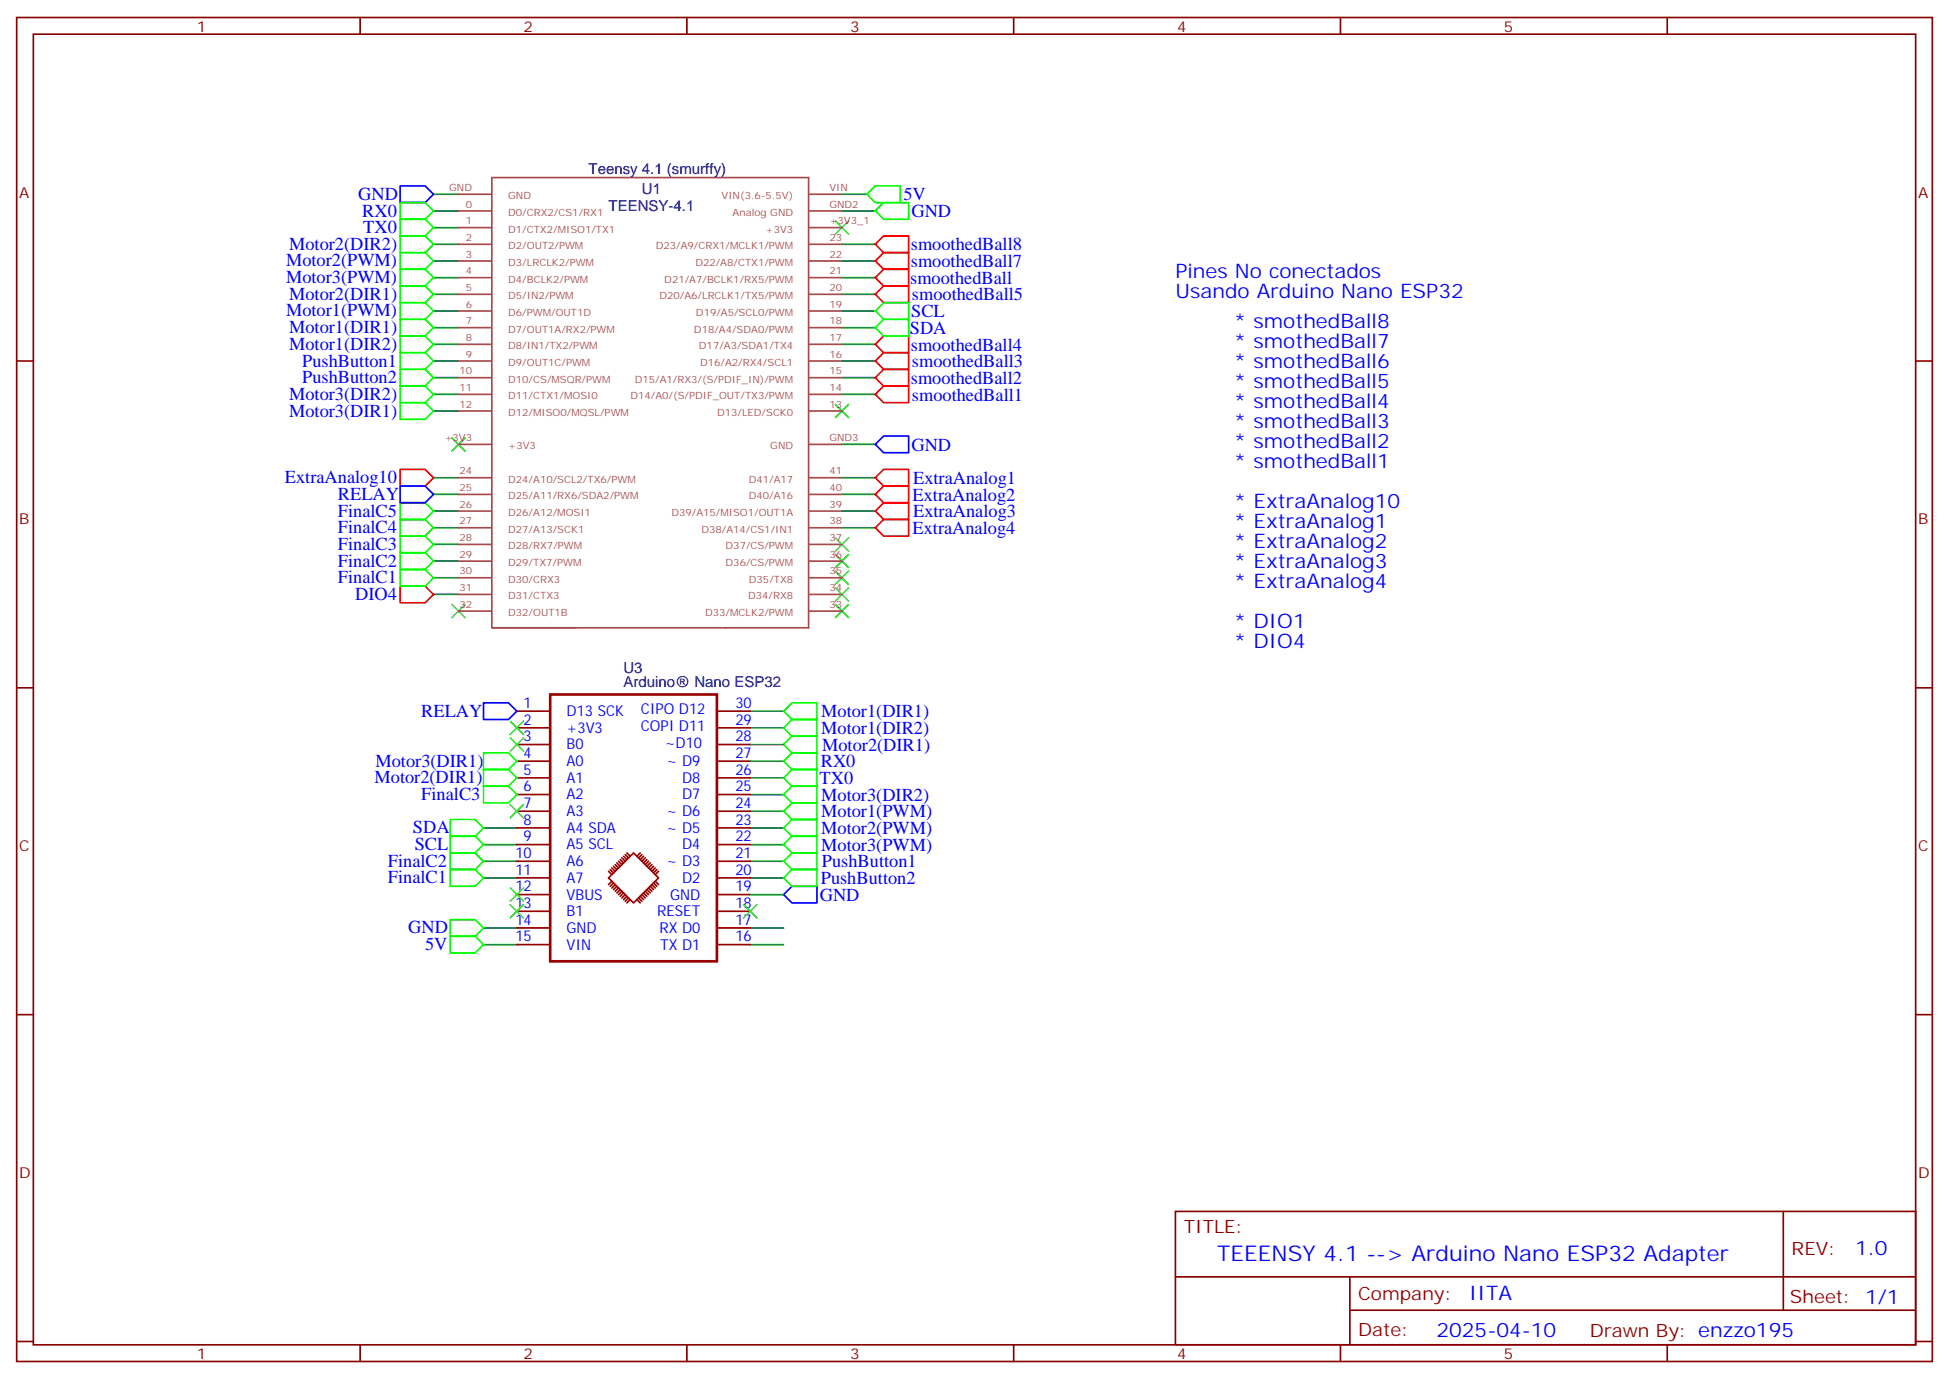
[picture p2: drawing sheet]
<svg xmlns="http://www.w3.org/2000/svg" width="412mm" height="292mm" viewBox="0 0 412 292" stroke-linecap="round" stroke-linejoin="round" font-family="sans-serif">
<g fill="none" stroke="#870000" stroke-width=".35">
<path d="M3.5 3.7h405.4v284.3h-405.4zM7.1 7.2h398.2v277.3h-398.2zM76.2 3.7v3.5M145.3 3.7v3.5M214.5 3.7v3.5M283.6 3.7v3.5M352.8 3.7v3.5M3.5 76.4h3.6M405.3 76.4h3.6M3.5 145.5h3.6M405.3 145.5h3.6M3.5 214.7h3.6"/>
<path d="M405.3 214.7h3.6M248.7 256.3h156.6v28.2h-156.6zM377.3 256.3v20.9M248.7 270.1h156.5M285.6 277.2h119.6M285.6 270.1v14.2M3.5 283.8h3.6M76.2 284.5v3.5M145.3 284.5v3.5M214.5 284.5v3.5M283.6 284.5v3.5M352.8 284.5v3.5"/>
<path d="M405.3 283.8h3.6"/>
</g>
<g fill="none" stroke="#3c3" stroke-width=".35">
<path d="M176.7 46.7l2.9 2.9M179.6 46.7l-2.9 2.9M95.6 92.6l2.8 2.8M98.4 92.6l-2.8 2.8M176.7 85.5l2.9 2.9M179.6 85.5l-2.9 2.9M176.7 117.3l2.9 2.8M176.7 113.8l2.9 2.8M179.6 117.3l-2.9 2.8M179.6 113.8l-2.9 2.8M95.6 127.9l2.8 2.8M98.4 127.9l-2.8 2.8"/>
<path d="M176.7 127.9l2.9 2.8M176.7 124.4l2.9 2.8M176.7 120.8l2.9 2.8M179.6 127.9l-2.9 2.8M179.6 124.4l-2.9 2.8M179.6 120.8l-2.9 2.8M107.9 152.6l2.9 2.8M107.9 156.1l2.9 2.8M110.8 152.6l-2.9 2.8M110.8 156.1l-2.9 2.8M107.9 170.2l2.9 2.8M110.8 170.2l-2.9 2.8"/>
<path d="M107.9 187.9l2.9 2.8M107.9 191.4l2.9 2.8M110.8 187.9l-2.9 2.8M110.8 191.4l-2.9 2.8M157.3 191.4l2.9 2.8M160.2 191.4l-2.9 2.8"/>
</g>
<g fill="none" stroke="#008700" stroke-width=".35">
<path d="M91.7 58.7h5.3M91.7 55.2h5.3M91.7 51.7h5.3M91.7 41.1h5.3M91.7 44.6h5.3M91.7 48.2h5.3M178.2 58.7h7M178.2 55.2h7M178.2 51.7h7M178.2 41.1h5.2M178.2 44.6h7M91.7 79.9h5.3"/>
<path d="M91.7 76.4h5.3M91.7 72.8h5.3M91.7 62.3h5.3M91.7 69.3h5.3M91.7 65.8h5.3M178.2 79.9h7M178.2 76.4h7M178.2 72.8h7M178.2 62.3h7M178.2 69.3h7M178.2 65.8h7M91.7 83.4h5.3"/>
<path d="M91.7 87h5.3M178.2 83.4h7M178.2 94h7M91.7 118.7h5.3M91.7 115.2h5.3M91.7 111.7h5.3M91.7 108.1h5.3M91.7 104.6h5.3M91.7 101.1h5.3M178.2 111.7h7M178.2 108.1h7M178.2 104.6h7"/>
<path d="M178.2 101.1h7M91.7 125.8h5.3M91.7 122.2h5.3M158.7 154h7.1M158.7 150.5h7.1M158.7 157.5h7.1M102.3 178.7h7.1M102.3 175.2h7.1M158.7 178.7h7.1M158.7 175.2h7.1M158.7 171.6h7.1M158.7 168.1h7.1"/>
<path d="M158.7 164.6h7.1M158.7 161h7.1M102.3 185.7h7.1M102.3 182.2h7.1M102.3 196.3h7.1M102.3 199.8h7.1M158.7 185.7h7.1M158.7 182.2h7.1M158.7 196.3h7.1M158.7 199.8h7.1M158.7 189.3h7.1"/>
</g>
<g fill="none" stroke="#f00" stroke-width=".35">
<path d="M185.2 58.7l1.8-1.7h5.3v3.5h-5.3zM185.2 51.7l1.8-1.8h5.3v3.5h-5.3zM187 53.4h5.3v3.6h-5.3l-1.8-1.8zM185.2 79.9l1.8-1.8h5.3v3.6h-5.3zM185.2 76.4l1.8-1.8h5.3v3.5h-5.3zM185.2 72.8l1.8-1.7h5.3v3.5h-5.3zM185.2 62.3l1.8-1.8h5.3v3.5h-5.3zM84.7 99.3h5.3l1.7 1.8-1.7 1.7h-5.3zM185.2 83.4l1.8-1.7h5.3v3.5h-5.3zM185.2 111.7l1.8-1.8h5.3v3.5h-5.3zM185.2 108.1l1.8-1.7h5.3v3.5h-5.3zM185.2 104.6l1.8-1.8h5.3v3.6h-5.3z"/>
<path d="M185.2 101.1l1.8-1.8h5.3v3.5h-5.3zM84.7 124h5.3l1.7 1.8-1.7 1.7h-5.3z"/>
</g>
<g fill="none" stroke="#0f0" stroke-width=".35">
<path d="M84.7 57h5.3l1.7 1.7-1.7 1.8h-5.3zM84.7 53.4h5.3l1.7 1.8-1.7 1.8h-5.3zM84.7 49.9h5.3l1.7 1.8-1.7 1.7h-5.3zM84.7 46.4h5.3l1.7 1.8-1.7 1.7h-5.3zM84.7 42.9h5.3l1.7 1.7-1.7 1.8h-5.3zM183.4 41.1l1.8-1.8h5.3v3.6h-5.3zM185.2 44.6l1.8-1.7h5.3v3.5h-5.3zM84.7 78.1h5.3l1.7 1.8-1.7 1.8h-5.3zM84.7 74.6h5.3l1.7 1.8-1.7 1.7h-5.3zM84.7 71.1h5.3l1.7 1.7-1.7 1.8h-5.3zM84.7 67.6h5.3l1.7 1.7-1.7 1.8h-5.3zM84.7 64h5.3l1.7 1.8-1.7 1.8h-5.3z"/>
<path d="M84.7 60.5h5.3l1.7 1.8-1.7 1.7h-5.3zM185.2 69.3l1.8-1.7h5.3v3.5h-5.3zM185.2 65.8l1.8-1.8h5.3v3.6h-5.3zM84.7 85.2h5.3l1.7 1.8-1.7 1.7h-5.3zM84.7 81.7h5.3l1.7 1.7-1.7 1.8h-5.3zM84.7 116.9h5.3l1.7 1.8-1.7 1.8h-5.3zM84.7 113.4h5.3l1.7 1.8-1.7 1.7h-5.3zM84.7 109.9h5.3l1.7 1.8-1.7 1.7h-5.3zM84.7 106.4h5.3l1.7 1.7-1.7 1.8h-5.3zM84.7 120.5h5.3l1.7 1.7-1.7 1.8h-5.3zM102.3 159.3h5.3l1.8 1.7-1.8 1.8h-5.3zM165.8 154l1.8-1.8h5.3v3.6h-5.3z"/>
<path d="M165.8 150.5l1.8-1.8h5.3v3.5h-5.3zM165.8 157.5l1.8-1.7h5.3v3.5h-5.3zM95.2 173.4h5.3l1.8 1.8-1.8 1.7h-5.3zM95.2 176.9h5.3l1.8 1.8-1.8 1.7h-5.3zM102.3 166.3h5.3l1.8 1.8-1.8 1.8h-5.3zM102.3 162.8h5.3l1.8 1.8-1.8 1.7h-5.3zM165.8 168.1l1.8-1.8h5.3v3.6h-5.3zM165.8 171.6l1.8-1.7h5.3v3.5h-5.3zM165.8 175.2l1.8-1.8h5.3v3.5h-5.3zM165.8 178.7l1.8-1.8h5.3v3.5h-5.3zM165.8 161l1.8-1.7h5.3v3.5h-5.3zM165.8 164.6l1.8-1.8h5.3v3.5h-5.3z"/>
<path d="M95.2 194.6h5.3l1.8 1.7-1.8 1.8h-5.3zM95.2 198.1h5.3l1.8 1.7-1.8 1.8h-5.3zM95.2 180.4h5.3l1.8 1.8-1.8 1.8h-5.3zM95.2 184h5.3l1.8 1.7-1.8 1.8h-5.3zM165.8 182.2l1.8-1.8h5.3v3.6h-5.3zM167.6 184h5.3v3.5h-5.3l-1.8-1.8z"/>
</g>
<path d="M84.7 39.3h5.3l1.7 1.8-1.7 1.8h-5.3zM185.2 94l1.8-1.7h5.3v3.5h-5.3zM84.7 102.8h5.3l1.7 1.8-1.7 1.8h-5.3zM102.3 148.7h5.3l1.8 1.8-1.8 1.7h-5.3zM165.8 189.3l1.8-1.8h5.3v3.5h-5.3z" fill="none" stroke="#00f" stroke-width=".35"/>
<g fill="none" stroke="#a64a4a" stroke-width=".35">
<path d="M97 41.1h7M97 44.6h7M97 48.2h7M97 51.7h7M97 55.2h7M97 58.7h7M171.2 41.1h7M171.2 44.6h7M171.2 48.2h7M171.2 51.7h7M171.2 55.2h7M171.2 58.7h7"/>
<path d="M97 62.3h7M97 65.8h7M97 69.3h7M97 72.8h7M97 76.4h7M97 79.9h7M171.2 62.3h7M171.2 65.8h7M171.2 69.3h7M171.2 72.8h7M171.2 76.4h7M171.2 79.9h7"/>
<path d="M97 94h7M97 83.4h7M97 87h7M171.2 94h7M171.2 83.4h7M171.2 87h7M97 101.1h7M97 104.6h7M97 108.1h7M97 111.7h7M97 115.2h7M97 118.7h7"/>
<path d="M171.2 101.1h7M171.2 104.6h7M171.2 108.1h7M171.2 111.7h7M171.2 115.2h7M171.2 118.7h7M97 122.2h7M97 125.8h7M97 129.3h7M104.1 132.8v-95.2h67v95.2h-66.9M171.2 122.2h7M171.2 125.8h7"/>
<path d="M171.2 129.3h7"/>
</g>
<path d="M116.4 146.9h35.3v56.5h-35.3z" fill="none" stroke="#900" stroke-width=".56"/>
<g fill="none" stroke="#900" stroke-width=".35">
<path d="M109.4 150.5h7M109.4 154h7M109.4 157.5h7M151.7 150.5h7M151.7 154h7M151.7 157.5h7M109.4 161h7M109.4 164.6h7M109.4 168.1h7M109.4 171.6h7M109.4 175.2h7M109.4 178.7h7"/>
<path d="M151.7 161h7M151.7 164.6h7M151.7 168.1h7M151.7 171.6h7M151.7 175.2h7M151.7 178.7h7M109.4 182.2h7M109.4 185.7h7M109.4 189.3h7M109.4 192.8h7M109.4 196.3h7M109.4 199.8h7"/>
<path d="M128.8 185.7l5.3-5.3 5.2 5.3-5.2 5.3zM128.8 184.3l.7 .7M129.1 184l.7 .7M129.5 186.4l-.7 .7M129.5 183.6l.7 .7M129.8 186.8l-.7 .7M129.8 183.3l.7 .7M130.2 187.1l-.7 .8M130.2 182.9l.7 .7M130.5 187.5l-.7 .7M130.5 182.6l.7 .7M130.9 187.9l-.7 .7"/>
<path d="M130.9 182.2l.7 .7M131.2 188.2l-.7 .7M131.2 181.9l.7 .7M131.6 188.6l-.7 .7M131.6 181.5l.7 .7M131.9 188.9l-.7 .7M131.9 181.2l.7 .7M132.3 189.3l-.7 .7M132.3 180.8l.7 .7M132.6 189.6l-.7 .7M132.6 180.4l.7 .8M133 190l-.7 .7"/>
<path d="M133.3 190.3l-.7 .7M134.8 190.3l.7 .7M135.1 190l.7 .7M135.5 180.4l-.7 .8M135.5 189.6l.7 .7M135.8 180.8l-.7 .7M135.8 189.3l.7 .7M136.2 181.2l-.7 .7M136.2 188.9l.7 .7M136.5 181.5l-.7 .7M136.5 188.6l.7 .7M136.9 181.9l-.7 .7"/>
<path d="M136.9 188.2l.7 .7M137.2 182.2l-.7 .7M137.2 187.9l.7 .7M137.6 182.6l-.7 .7M137.6 187.5l.7 .7M137.9 182.9l-.7 .7M137.9 187.1l.7 .8M138.3 183.3l-.7 .7M138.3 186.8l.7 .7M138.6 183.6l-.7 .7M138.6 186.4l.7 .7M139 184l-.7 .7"/>
<path d="M139.3 184.3l-.7 .7M151.7 182.2h7M151.7 185.7h7M151.7 189.3h7M151.7 192.8h7M151.7 196.3h7M151.7 199.8h7"/>
</g>
<text font-size="4.6" fill="#00f" x="257.5" y="266.9">TEEENSY 4.1 --&gt; Arduino Nano ESP32 Adapter</text>
<g font-size="4.2" fill="#00f">
<text x="248.7" y="58.7">Pines No conectados</text>
<text x="248.7" y="63">Usando Arduino Nano ESP32</text>
<text x="261.1" y="69.3">* smothedBall8</text>
<text x="261.1" y="73.6">* smothedBall7</text>
<text x="261.1" y="77.8">* smothedBall6</text>
<text x="261.1" y="82">* smothedBall5</text>
<text x="261.1" y="86.3">* smothedBall4</text>
<text x="261.1" y="90.5">* smothedBall3</text>
<text x="261.1" y="94.7">* smothedBall2</text>
<text x="261.1" y="99">* smothedBall1</text>
<text x="261.1" y="107.4">* ExtraAnalog10</text>
<text x="261.1" y="111.7">* ExtraAnalog1</text>
<text x="261.1" y="115.9">* ExtraAnalog2</text>
<text x="261.1" y="120.1">* ExtraAnalog3</text>
<text x="261.1" y="124.4">* ExtraAnalog4</text>
<text x="261.1" y="132.8">* DIO1</text>
<text x="261.1" y="137.1">* DIO4</text>
<text x="392.5" y="265.6">1.0</text>
<text x="310.9" y="275.1">IITA</text>
<text x="304" y="282.9">2025-04-10</text>
</g>
<g font-size="3.9" fill="#00f">
<text x="75.8" y="42.3">GND</text>
<text x="76.7" y="45.8">RX0</text>
<text x="191.2" y="42.4">5V</text>
<text x="192.9" y="45.9">GND</text>
<text x="61.2" y="52.8">Motor2(DIR2)</text>
<text x="76.9" y="49.4">TX0</text>
<text x="192.7" y="53">smoothedBall8</text>
<text x="60.5" y="59.9">Motor3(PWM)</text>
<text x="60.5" y="56.4">Motor2(PWM)</text>
<text x="192.7" y="56.5">smoothedBall7</text>
<text x="61.2" y="63.4">Motor2(DIR1)</text>
<text x="192.6" y="60">smoothedBall</text>
<text x="193" y="63.6">smoothedBall5</text>
<text x="60.5" y="67">Motor1(PWM)</text>
<text x="61.2" y="70.5">Motor1(DIR1)</text>
<text x="192.5" y="70.6">SDA</text>
<text x="192.8" y="67.1">SCL</text>
<text x="61.2" y="74">Motor1(DIR2)</text>
<text x="63.9" y="77.5">PushButton1</text>
<text x="192.7" y="74.2">smoothedBall4</text>
<text x="193" y="77.7">smoothedBall3</text>
<text x="63.9" y="81.1">PushButton2</text>
<text x="192.7" y="81.2">smoothedBall2</text>
<text x="61.2" y="88.1">Motor3(DIR1)</text>
<text x="61.2" y="84.6">Motor3(DIR2)</text>
<text x="193" y="84.7">smoothedBall1</text>
<text x="192.9" y="95.3">GND</text>
<text x="60.3" y="102.2">ExtraAnalog10</text>
<text x="71.5" y="105.8">RELAY</text>
<text x="193.1" y="105.9">ExtraAnalog2</text>
<text x="193.2" y="102.4">ExtraAnalog1</text>
<text x="71.5" y="112.8">FinalC4</text>
<text x="71.5" y="109.3">FinalC5</text>
<text x="193.1" y="113">ExtraAnalog4</text>
<text x="193.2" y="109.4">ExtraAnalog3</text>
<text x="71.5" y="119.9">FinalC2</text>
<text x="71.5" y="116.3">FinalC3</text>
<text x="71.5" y="123.4">FinalC1</text>
<text x="75.2" y="126.9">DIO4</text>
<text x="89.1" y="151.6">RELAY</text>
<text x="173.8" y="155.3">Motor1(DIR2)</text>
<text x="173.8" y="151.8">Motor1(DIR1)</text>
<text x="174" y="158.8">Motor2(DIR1)</text>
<text x="79.2" y="165.7">Motor2(DIR1)</text>
<text x="79.5" y="162.2">Motor3(DIR1)</text>
<text x="173.4" y="165.9">TX0</text>
<text x="173.7" y="162.4">RX0</text>
<text x="89.1" y="169.3">FinalC3</text>
<text x="173.8" y="169.4">Motor3(DIR2)</text>
<text x="173.8" y="172.9">Motor1(PWM)</text>
<text x="87.4" y="176.2">SDA</text>
<text x="87.8" y="179.7">SCL</text>
<text x="173.8" y="176.5">Motor2(PWM)</text>
<text x="173.8" y="180">Motor3(PWM)</text>
<text x="82.1" y="183.4">FinalC2</text>
<text x="173.9" y="183.5">PushButton1</text>
<text x="82.1" y="186.9">FinalC1</text>
<text x="173.5" y="190.7">GND</text>
<text x="173.7" y="187">PushButton2</text>
<text x="86.4" y="197.4">GND</text>
<text x="89.9" y="201.1">5V</text>
</g>
<g font-size="3.9" fill="#800">
<text x="250.5" y="260.9">TITLE:</text>
<text x="379.1" y="265.6">REV:</text>
<text x="287.4" y="275.1">Company:</text>
<text x="378.7" y="275.7">Sheet: 1/1</text>
<text x="287.4" y="282.8">Date:</text>
<text x="336.4" y="282.8">Drawn By: enzzo195</text>
</g>
<g font-size="3.2" fill="#800">
<text x="41.6" y="6.7">1</text>
<text x="110.8" y="6.7">2</text>
<text x="179.9" y="6.7">3</text>
<text x="249.1" y="6.7">4</text>
<text x="318.2" y="6.7">5</text>
<text x="4.1" y="41.8">A</text>
<text x="405.9" y="41.8">A</text>
<text x="4.1" y="110.9">B</text>
<text x="405.9" y="110.9">B</text>
<text x="4.1" y="180.1">C</text>
<text x="405.9" y="180.1">C</text>
<text x="4.1" y="249.2">D</text>
<text x="405.9" y="249.2">D</text>
<text x="41.6" y="287.5">1</text>
<text x="110.8" y="287.5">2</text>
<text x="179.9" y="287.5">3</text>
<text x="249.1" y="287.5">4</text>
<text x="318.2" y="287.5">5</text>
</g>
<g font-size="3.2" fill="#000080">
<text x="124.5" y="36.7">Teensy 4.1 (smurffy)</text>
<text x="135.8" y="41.1">U1</text>
<text x="128.8" y="44.6">TEENSY-4.1</text>
<text x="131.9" y="142.5">U3</text>
<text x="131.9" y="145.4">Arduino</text>
<text x="146.9" y="145.4">Nano ESP32</text>
</g>
<g font-size="3.2" fill="#00f">
<text x="110.8" y="149.8">1</text>
<text x="155.6" y="149.8">30</text>
<text x="110.8" y="153.3">2</text>
<text x="119.9" y="151.5">D13 SCK</text>
<text x="119.9" y="155">+3V3</text>
<text x="135.6" y="154.7">COPI D11</text>
<text x="135.6" y="151.1">CIPO D12</text>
<text x="155.6" y="153.3">29</text>
<text x="110.8" y="156.8">3</text>
<text x="110.8" y="160.3">4</text>
<text x="119.9" y="158.6">B0</text>
<text x="140.6" y="158.2">~D10</text>
<text x="155.6" y="160.3">27</text>
<text x="155.6" y="156.8">28</text>
<text x="110.8" y="163.9">5</text>
<text x="110.8" y="167.4">6</text>
<text x="119.9" y="162.1">A0</text>
<text x="119.9" y="165.6">A1</text>
<text x="141" y="162.1">~ D9</text>
<text x="144.3" y="165.6">D8</text>
<text x="155.6" y="167.4">25</text>
<text x="155.6" y="163.9">26</text>
<text x="110.8" y="170.9">7</text>
<text x="119.9" y="169.1">A2</text>
<text x="119.9" y="172.7">A3</text>
<text x="141" y="172.7">~ D6</text>
<text x="144.3" y="169.1">D7</text>
<text x="155.6" y="170.9">24</text>
<text x="110.8" y="174.5">8</text>
<text x="110.8" y="178">9</text>
<text x="119.9" y="176.2">A4 SDA</text>
<text x="119.9" y="179.7">A5 SCL</text>
<text x="141" y="176.2">~ D5</text>
<text x="144.3" y="179.7">D4</text>
<text x="155.6" y="178">22</text>
<text x="155.6" y="174.5">23</text>
<text x="109.1" y="181.5">10</text>
<text x="109.1" y="185">11</text>
<text x="119.9" y="183.3">A6</text>
<text x="141" y="183.3">~ D3</text>
<text x="155.6" y="185">20</text>
<text x="155.6" y="181.5">21</text>
<text x="109.1" y="188.6">12</text>
<text x="119.9" y="186.8">A7</text>
<text x="119.9" y="190.3">VBUS</text>
<text x="141.8" y="190.3">GND</text>
<text x="144.3" y="186.8">D2</text>
<text x="155.6" y="188.6">19</text>
<text x="109.1" y="192.1">13</text>
<text x="109.1" y="195.6">14</text>
<text x="119.9" y="193.8">B1</text>
<text x="119.9" y="197.4">GND</text>
<text x="139.1" y="193.8">RESET</text>
<text x="139.5" y="197.4">RX D0</text>
<text x="155.6" y="195.6">17</text>
<text x="155.6" y="192.1">18</text>
<text x="109.1" y="199.2">15</text>
<text x="119.9" y="200.9">VIN</text>
<text x="139.7" y="200.9">TX D1</text>
<text x="155.6" y="199.2">16</text>
</g>
<g font-size="2.1" fill="#a54b4b">
<text x="95" y="40.4">GND</text>
<text x="175.5" y="40.4">VIN</text>
<text x="98.6" y="43.9">0</text>
<text x="98.6" y="47.5">1</text>
<text x="107.5" y="42.1">GND</text>
<text x="107.5" y="45.7">D0/CRX2/CS1/RX1</text>
<text x="152.7" y="42.1">VIN(3.6-5.5V)</text>
<text x="155" y="45.7">Analog GND</text>
<text x="175.5" y="43.9">GND2</text>
<text x="175.5" y="47.5">+3V3_1</text>
<text x="98.6" y="51">2</text>
<text x="107.5" y="49.2">D1/CTX2/MISO1/TX1</text>
<text x="107.5" y="52.7">D2/OUT2/PWM</text>
<text x="138.8" y="52.7">D23/A9/CRX1/MCLK1/PWM</text>
<text x="162" y="49.2">+3V3</text>
<text x="175.5" y="51">23</text>
<text x="98.6" y="54.5">3</text>
<text x="98.6" y="58">4</text>
<text x="107.5" y="56.3">D3/LRCLK2/PWM</text>
<text x="107.5" y="59.8">D4/BCLK2/PWM</text>
<text x="140.6" y="59.8">D21/A7/BCLK1/RX5/PWM</text>
<text x="147.1" y="56.3">D22/A8/CTX1/PWM</text>
<text x="175.5" y="54.5">22</text>
<text x="175.5" y="58">21</text>
<text x="98.6" y="61.6">5</text>
<text x="98.6" y="65.1">6</text>
<text x="107.5" y="63.3">D5/IN2/PWM</text>
<text x="139.5" y="63.3">D20/A6/LRCLK1/TX5/PWM</text>
<text x="175.5" y="61.6">20</text>
<text x="175.5" y="65.1">19</text>
<text x="98.6" y="68.6">7</text>
<text x="107.5" y="66.8">D6/PWM/OUT1D</text>
<text x="107.5" y="70.4">D7/OUT1A/RX2/PWM</text>
<text x="146.8" y="70.4">D18/A4/SDA0/PWM</text>
<text x="147.3" y="66.8">D19/A5/SCL0/PWM</text>
<text x="175.5" y="68.6">18</text>
<text x="98.6" y="72.2">8</text>
<text x="98.6" y="75.7">9</text>
<text x="107.5" y="73.9">D8/IN1/TX2/PWM</text>
<text x="107.5" y="77.4">D9/OUT1C/PWM</text>
<text x="147.9" y="73.9">D17/A3/SDA1/TX4</text>
<text x="148.1" y="77.4">D16/A2/RX4/SCL1</text>
<text x="175.5" y="72.2">17</text>
<text x="175.5" y="75.7">16</text>
<text x="97.2" y="79.2">10</text>
<text x="97.2" y="82.7">11</text>
<text x="107.5" y="80.9">D10/CS/MSQR/PWM</text>
<text x="134.3" y="80.9">D15/A1/RX3/(S/PDIF_IN)/PWM</text>
<text x="175.5" y="79.2">15</text>
<text x="175.5" y="82.7">14</text>
<text x="97.2" y="86.3">12</text>
<text x="107.5" y="84.5">D11/CTX1/MOSI0</text>
<text x="107.5" y="88">D12/MISO0/MQSL/PWM</text>
<text x="133.4" y="84.5">D14/A0/(S/PDIF_OUT/TX3/PWM</text>
<text x="151.7" y="88">D13/LED/SCK0</text>
<text x="175.5" y="86.3">13</text>
<text x="94" y="93.3">+3V3</text>
<text x="107.5" y="95.1">+3V3</text>
<text x="163" y="95.1">GND</text>
<text x="175.5" y="93.3">GND3</text>
<text x="97.2" y="100.4">24</text>
<text x="175.5" y="100.4">41</text>
<text x="97.2" y="103.9">25</text>
<text x="97.2" y="107.4">26</text>
<text x="107.5" y="102.1">D24/A10/SCL2/TX6/PWM</text>
<text x="107.5" y="105.6">D25/A11/RX6/SDA2/PWM</text>
<text x="158.4" y="102.1">D41/A17</text>
<text x="158.4" y="105.6">D40/A16</text>
<text x="175.5" y="103.9">40</text>
<text x="175.5" y="107.4">39</text>
<text x="97.2" y="111">27</text>
<text x="107.5" y="109.2">D26/A12/MOSI1</text>
<text x="107.5" y="112.7">D27/A13/SCK1</text>
<text x="142.1" y="109.2">D39/A15/MISO1/OUT1A</text>
<text x="148.4" y="112.7">D38/A14/CS1/IN1</text>
<text x="175.5" y="111">38</text>
<text x="97.2" y="114.5">28</text>
<text x="97.2" y="118">29</text>
<text x="107.5" y="116.2">D28/RX7/PWM</text>
<text x="107.5" y="119.8">D29/TX7/PWM</text>
<text x="153.5" y="116.2">D37/CS/PWM</text>
<text x="153.5" y="119.8">D36/CS/PWM</text>
<text x="175.5" y="114.5">37</text>
<text x="175.5" y="118">36</text>
<text x="97.2" y="121.5">30</text>
<text x="97.2" y="125.1">31</text>
<text x="107.5" y="123.3">D30/CRX3</text>
<text x="158.5" y="123.3">D35/TX8</text>
<text x="175.5" y="121.5">35</text>
<text x="175.5" y="125.1">34</text>
<text x="97.2" y="128.6">32</text>
<text x="107.5" y="126.8">D31/CTX3</text>
<text x="107.5" y="130.3">D32/OUT1B</text>
<text x="149.2" y="130.3">D33/MCLK2/PWM</text>
<text x="158.3" y="126.8">D34/RX8</text>
<text x="175.5" y="128.6">33</text>
</g>
</svg>
